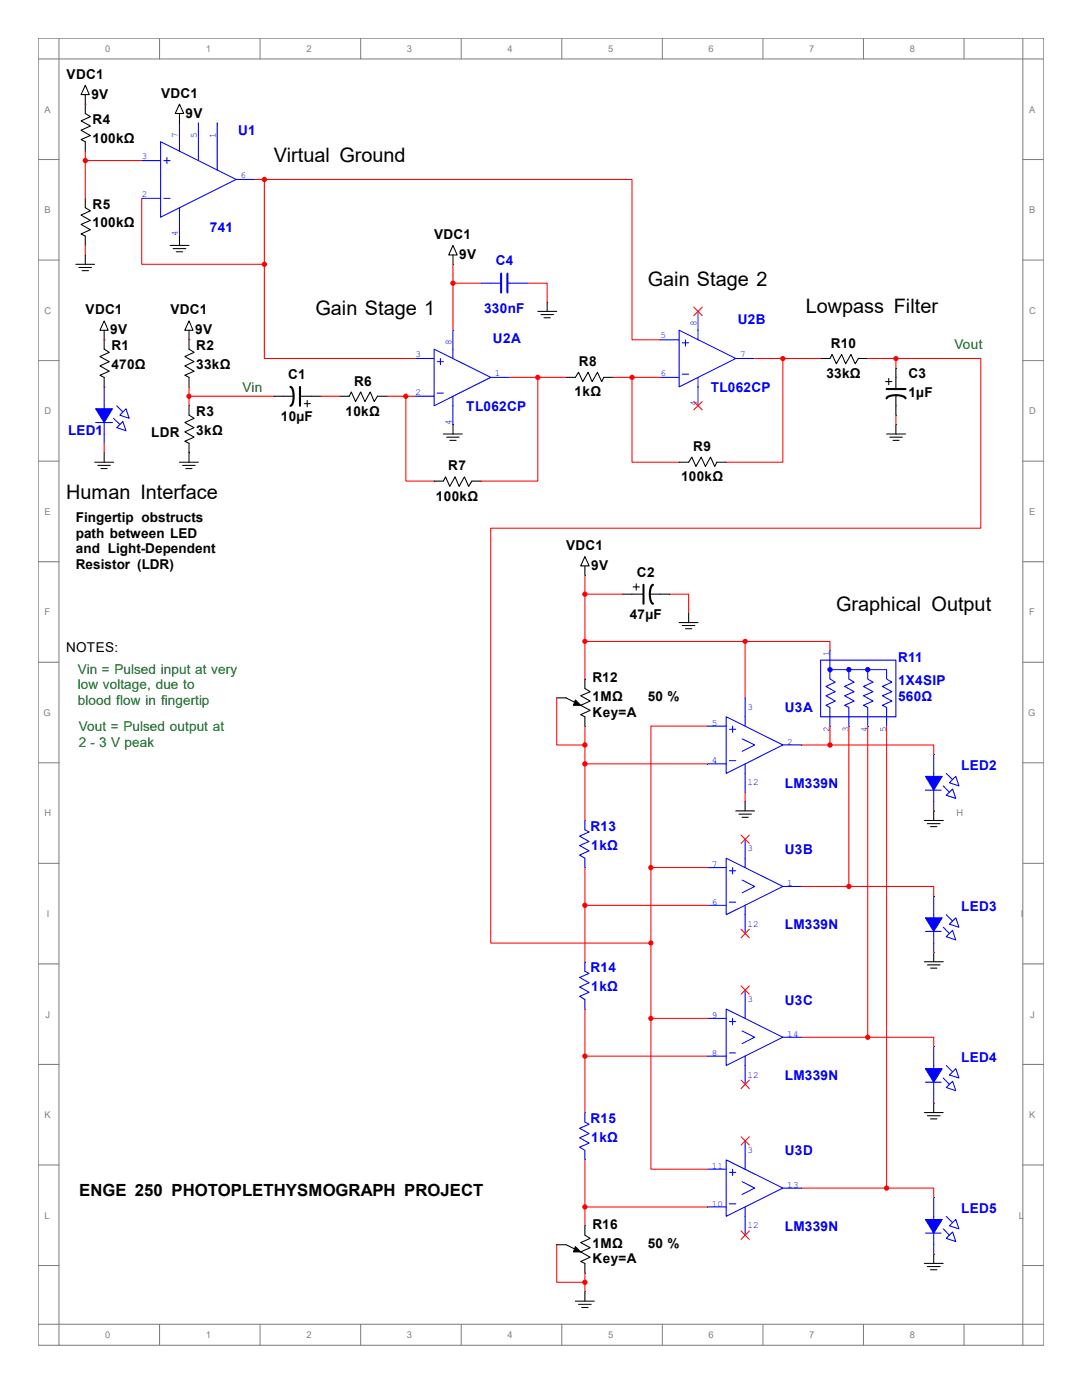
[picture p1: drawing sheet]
<svg xmlns="http://www.w3.org/2000/svg" width="216mm" height="279mm" viewBox="0 0 216 279" stroke-linecap="round" stroke-linejoin="round" font-family="sans-serif">
<g fill="none" stroke="#808080" stroke-width=".21">
<path d="M7.6 7.6h200.7v260.9h-200.7zM7.6 11.8h200.7M11.8 7.6v260.9M31.8 7.6v4.2M51.9 7.6v4.2M72 7.6v4.2M92 7.6v4.2M112.1 7.6v4.2M132.2 7.6v4.2M152.2 7.6v4.2M172.3 7.6v4.2M192.4 7.6v4.2"/>
<path d="M204.1 7.6v260.9M7.6 31.8h4.2M204.1 31.8h4.2M7.6 51.9h4.2M204.1 51.9h4.2M7.6 72h4.2M204.1 72h4.2M7.6 92h4.2M204.1 92h4.2M7.6 112.1h4.2M204.1 112.1h4.2M7.6 132.2h4.2"/>
<path d="M204.1 132.2h4.2M7.6 152.2h4.2M204.1 152.2h4.2M7.6 172.3h4.2M204.1 172.3h4.2M7.6 192.4h4.2M204.1 192.4h4.2M7.6 212.4h4.2M204.1 212.4h4.2M7.6 232.5h4.2M204.1 232.5h4.2M7.6 252.6h4.2"/>
<path d="M204.1 252.6h4.2M7.6 264.3h200.7M31.8 264.3v4.2M51.9 264.3v4.2M72 264.3v4.2M92 264.3v4.2M112.1 264.3v4.2M132.2 264.3v4.2M152.2 264.3v4.2M172.3 264.3v4.2M192.4 264.3v4.2"/>
</g>
<path d="M19.1 81.6h3.3l-1.6 2.7z" fill="#00f"/>
<path d="M19.1 81.6h3.3l-1.6 2.7zM19.1 84.3h3.3M20.8 81v5.6M22.6 83.5l1.3 1.2M23.3 85.3l1.2-1.2 .6 1.9zM23.3 81l1.2 1.2M25.1 81.6l.7 1.9-1.9-.7z" fill="none" stroke="#00f" stroke-width=".21"/>
<path d="M20.8 77.2v3.8" fill="none" stroke="#00f" stroke-width=".21"/>
<path d="M32 28.3l15.1 7.5-15.1 7.5zM32.7 32h1.3M32.7 39.6h1.3M33.3 31.4v1.3M35.8 28.3v1.9M39.6 28.3v3.7M43.3 28.3v5.7M35.8 41.4v1.9M20.8 86.6v1.9" fill="none" stroke="#00f" stroke-width=".21"/>
<path d="M20.8 64.1l.8 1.8h-1.7zM20.8 65.9v3.8l1 .6-1.9 .9 1.9 1-1.9 .8 1.9 1.1-1.9 .8 .9 .4v1.9M37.7 64.1l.8 1.8h-1.6zM37.7 65.9v3.8l1 .6-1.8 .9 1.8 1-1.8 .8 1.8 1.1-1.8 .8 .8 .4v1.9M18.9 92.2h3.7M19.5 92.9h2.5M20.2 93.5h1.2M20.8 90.4v1.8M35.8 92.2h3.8M36.4 92.9h2.5M37.1 93.5h1.2M37.7 81v1.8l1 .7-1.8 .8 1.8 1-1.8 .9 1.8 1-1.8 .9 .8 .4v3.7" fill="none" stroke="#000" stroke-width=".21"/>
<path d="M20.8 77.2h.1M20.8 67.8h.1M37.7 67.8h.1M20.8 88.5v1.9" fill="none" stroke="#f00" stroke-width=".21"/>
<path d="M28.3 32h3.7" fill="none" stroke="#00f" stroke-width=".21"/>
<path d="M28.3 39.6h3.7" fill="none" stroke="#00f" stroke-width=".21"/>
<path d="M35.8 43.3v3.8" fill="none" stroke="#00f" stroke-width=".21"/>
<path d="M35.8 24.5v3.8" fill="none" stroke="#00f" stroke-width=".21"/>
<path d="M47.1 35.8h3.8" fill="none" stroke="#00f" stroke-width=".21"/>
<path d="M39.6 24.5v3.8" fill="none" stroke="#00f" stroke-width=".21"/>
<path d="M43.3 24.5v3.8" fill="none" stroke="#00f" stroke-width=".21"/>
<path d="M17 20.8v1.8l1 .7-1.8 .8 1.8 1-1.8 .9 1.8 1.1-1.8 .8 .8 .4v1.9M17 39.6v1.8l1 .7-1.8 .8 1.8 1.1-1.8 .8 1.8 1-1.8 .9 .8 .4v1.9M15.1 52.7h3.8M15.7 53.4h2.5M16.4 54h1.3M17 50.9v1.8M34 49h3.7M34.5 49.6h2.6M35.2 50.2h1.2M35.8 47.1v1.9" fill="none" stroke="#000" stroke-width=".21"/>
<path d="M17 49v1.9" fill="none" stroke="#f00" stroke-width=".21"/>
<circle cx="17" cy="32.1" r=".43" fill="#f00"/>
<g fill="none" stroke="#f00" stroke-width=".21">
<path d="M17 20.8h.1M17 30.2v9.4M17 32h11.3"/>
<circle cx="17" cy="32.1" r=".43"/>
</g>
<path d="M17 17l.8 1.9h-1.6zM17 18.9v1.9M35.8 20.8l.9 1.8h-1.7zM35.8 22.6v1.9M54.6 79.1h4M59.9 79.1h4.2M61.3 79.9v1.3M60.7 80.6h1.2" fill="none" stroke="#000" stroke-width=".21"/>
<path d="M58 77.2a2.44 2.44 0 0 1 .6 2.5 1.3 1.3 0 0 1-.6 1.3M59.9 77.2v3.8" fill="none" stroke="#000" stroke-width=".42"/>
<path d="M86.6 69.7l11.3 5.6-11.3 5.7zM87.2 78.4h1.3M87.2 72.2h1.3M87.9 71.5v1.3M90.4 69.7v1.8M90.4 79.1v1.9" fill="none" stroke="#00f" stroke-width=".21"/>
<path d="M82.8 71.5h3.8" fill="none" stroke="#00f" stroke-width=".21"/>
<path d="M82.8 79.1h3.8" fill="none" stroke="#00f" stroke-width=".21"/>
<path d="M90.4 81v3.7" fill="none" stroke="#00f" stroke-width=".21"/>
<path d="M90.4 65.9v3.8" fill="none" stroke="#00f" stroke-width=".21"/>
<path d="M97.9 75.3h3.7M135.5 65.9l11.3 5.6-11.3 5.7zM136.1 74.7h1.3M136.1 68.4h1.3M136.8 67.8v1.2M139.3 65.9v1.9M139.3 75.3v1.9" fill="none" stroke="#00f" stroke-width=".21"/>
<path d="M90.4 49l.8 1.9h-1.7zM90.4 50.9v1.8M112.9 75.3h1.9l.6-1 .9 1.9 1-1.9 .9 1.9 1-1.9 .9 1.9 .4-.9h1.8M86.6 96h1.9l.4-.8 .8 1.9 1.1-1.9 .8 1.9 1.1-1.9 .8 1.9 .6-1.1h1.9M88.5 86.6h3.7M89.1 87.2h2.5M89.7 87.9h1.3M90.4 84.7v1.9" fill="none" stroke="#000" stroke-width=".21"/>
<path d="M131.7 67.8h3.8" fill="none" stroke="#00f" stroke-width=".21"/>
<path d="M131.7 75.3h3.8" fill="none" stroke="#00f" stroke-width=".21"/>
<path d="M139.3 77.2v3.8" fill="none" stroke="#00f" stroke-width=".21"/>
<path d="M138.4 80.1l1.7 1.7M140.1 80.1l-1.7 1.7" fill="none" stroke="#f00" stroke-width=".21"/>
<path d="M139.3 62.1v3.8" fill="none" stroke="#00f" stroke-width=".21"/>
<path d="M138.4 61.3l1.7 1.7M140.1 61.3l-1.7 1.7" fill="none" stroke="#f00" stroke-width=".21"/>
<path d="M146.8 71.5h3.8" fill="none" stroke="#00f" stroke-width=".21"/>
<path d="M67.8 79.1h1.9l.4-.9 .9 1.9 1-1.9 .8 1.9 1.1-1.9 .8 1.9 .6-1h1.9M163.7 71.5h1.9l.4-.8 .9 1.9 1-1.9 .8 1.9 1.1-1.9 .8 1.9 .7-1.1h1.8M176.7 76.2h1.3M177.3 75.5v1.3M178.8 73.4v4.2M178.8 78.9v3.9M135.5 92.2h1.9l.6-1 .9 1.9 1-1.9 .9 1.9 1-1.9 .8 1.9 .4-.9h1.9M176.9 86.6h3.8M177.5 87.2h2.5M178.2 87.9h1.2M178.8 84.7v1.9" fill="none" stroke="#000" stroke-width=".21"/>
<path d="M176.9 79.5a2.51 2.51 0 0 1 2.5-.6 1.38 1.38 0 0 1 1.3 .6M176.9 77.6h3.8" fill="none" stroke="#000" stroke-width=".42"/>
<path d="M64.1 79.1h3.7M178.8 82.8v1.9" fill="none" stroke="#f00" stroke-width=".21"/>
<circle cx="126.1" cy="75.3" r=".42" fill="#f00"/>
<g fill="none" stroke="#f00" stroke-width=".21">
<path d="M122.3 75.3h9.4M126.1 75.3v16.9h9.4"/>
<circle cx="126.1" cy="75.3" r=".42"/>
</g>
<circle cx="52.8" cy="52.7" r=".42" fill="#f00"/>
<g fill="none" stroke="#f00" stroke-width=".21">
<path d="M28.3 39.6v13.1h24.4v18.8h30.1"/>
<circle cx="52.8" cy="52.7" r=".42"/>
</g>
<circle cx="81" cy="79.1" r=".41" fill="#f00"/>
<g fill="none" stroke="#f00" stroke-width=".21">
<path d="M77.2 79.1h5.6M81 79.1v16.9h5.6"/>
<circle cx="81" cy="79.1" r=".41"/>
</g>
<circle cx="107.3" cy="75.3" r=".43" fill="#f00"/>
<g fill="none" stroke="#f00" stroke-width=".21">
<path d="M101.6 75.3h11.3M107.3 75.3v20.7h-11.3"/>
<circle cx="107.3" cy="75.3" r=".43"/>
</g>
<circle cx="37.7" cy="79.1" r=".41" fill="#f00"/>
<g fill="none" stroke="#f00" stroke-width=".21">
<path d="M37.7 77.2v3.8M37.7 79.1h16.9"/>
<circle cx="37.7" cy="79.1" r=".41"/>
</g>
<g fill="none" stroke="#000" stroke-width=".21">
<path d="M135.5 124.2h3.8M136.1 124.8h2.5M136.8 125.5h1.2M137.4 122.3v1.9M148.7 160v1.8M146.8 161.8h3.8M147.4 162.5h2.5M148.1 163.1h1.2M184.4 163.7h3.8M185 164.4h2.6M185.7 165h1.2M186.3 161.8v1.9"/>
<path d="M184.4 191.9h3.8M185 192.6h2.6M185.7 193.2h1.2M186.3 190.1v1.8M184.4 222h3.8M185 222.7h2.6M185.7 223.3h1.2M186.3 220.2v1.8M114.8 259.7h3.8M116.7 257.8v1.9M184.4 252.1h3.8M185 252.8h2.6"/>
<path d="M185.7 253.4h1.2M186.3 250.3v1.8M115.4 260.3h2.6M116.1 260.9h1.2"/>
</g>
<path d="M144.9 143l11.3 5.7-11.3 5.6zM145.5 151.8h1.3M145.5 145.5h1.3M146.2 144.9v1.3M148.1 147.4l2.5 1.3-2.5 1.2M148.7 143v1.9M148.7 152.4v1.9" fill="none" stroke="#00f" stroke-width=".21"/>
<path d="M141.2 144.9h3.7" fill="none" stroke="#00f" stroke-width=".21"/>
<path d="M141.2 152.4h3.7" fill="none" stroke="#00f" stroke-width=".21"/>
<path d="M148.7 139.3v3.7" fill="none" stroke="#00f" stroke-width=".21"/>
<path d="M156.2 148.7h3.8" fill="none" stroke="#00f" stroke-width=".21"/>
<path d="M148.7 154.3v3.8M144.9 171.3l11.3 5.6-11.3 5.6zM145.5 173.8h1.3M146.2 173.1v1.3M148.1 175.6l2.5 1.3-2.5 1.3M148.7 171.3v1.8M145.5 180h1.3M148.7 180.7v1.8" fill="none" stroke="#00f" stroke-width=".21"/>
<path d="M141.2 173.1h3.7" fill="none" stroke="#00f" stroke-width=".21"/>
<path d="M141.2 180.7h3.7" fill="none" stroke="#00f" stroke-width=".21"/>
<path d="M148.7 167.5v3.8" fill="none" stroke="#00f" stroke-width=".21"/>
<path d="M147.9 166.7l1.6 1.6M149.5 166.7l-1.6 1.6" fill="none" stroke="#f00" stroke-width=".21"/>
<path d="M156.2 176.9h3.8" fill="none" stroke="#00f" stroke-width=".21"/>
<path d="M148.7 182.5v3.8M144.9 201.4l11.3 5.6-11.3 5.6zM145.5 210.1h1.3M145.5 203.9h1.3M146.2 203.2v1.3M148.1 205.7l2.5 1.3-2.5 1.3M148.7 201.4v1.8M148.7 210.8v1.8" fill="none" stroke="#00f" stroke-width=".21"/>
<path d="M147.9 185.5l1.6 1.7M149.5 185.5l-1.6 1.7" fill="none" stroke="#f00" stroke-width=".21"/>
<path d="M141.2 203.2h3.7" fill="none" stroke="#00f" stroke-width=".21"/>
<path d="M141.2 210.8h3.7" fill="none" stroke="#00f" stroke-width=".21"/>
<path d="M148.7 197.6v3.8" fill="none" stroke="#00f" stroke-width=".21"/>
<path d="M147.9 196.8l1.6 1.6M149.5 196.8l-1.6 1.6" fill="none" stroke="#f00" stroke-width=".21"/>
<path d="M156.2 207h3.8" fill="none" stroke="#00f" stroke-width=".21"/>
<path d="M148.7 212.6v3.8M144.9 231.5l11.3 5.6-11.3 5.6zM145.5 234h1.3M146.2 233.3v1.3M148.1 235.8l2.5 1.3-2.5 1.3M148.7 231.5v1.8M145.5 240.2h1.3M148.7 240.9v1.8" fill="none" stroke="#00f" stroke-width=".21"/>
<path d="M147.9 215.6l1.6 1.7M149.5 215.6l-1.6 1.7" fill="none" stroke="#f00" stroke-width=".21"/>
<path d="M141.2 233.3h3.7" fill="none" stroke="#00f" stroke-width=".21"/>
<path d="M141.2 240.9h3.7" fill="none" stroke="#00f" stroke-width=".21"/>
<path d="M148.7 227.7v3.8" fill="none" stroke="#00f" stroke-width=".21"/>
<path d="M147.9 226.9l1.6 1.6M149.5 226.9l-1.6 1.6" fill="none" stroke="#f00" stroke-width=".21"/>
<path d="M156.2 237.1h3.8" fill="none" stroke="#00f" stroke-width=".21"/>
<path d="M148.7 242.7v3.8" fill="none" stroke="#00f" stroke-width=".21"/>
<path d="M147.9 245.7l1.6 1.7M149.5 245.7l-1.6 1.7" fill="none" stroke="#f00" stroke-width=".21"/>
<circle cx="129.9" cy="203.2" r=".42" fill="#f00"/>
<circle cx="129.9" cy="203.2" r=".42" fill="none" stroke="#f00" stroke-width=".21"/>
<circle cx="129.9" cy="173.1" r=".42" fill="#f00"/>
<circle cx="129.9" cy="173.1" r=".42" fill="none" stroke="#f00" stroke-width=".21"/>
<circle cx="165.6" cy="133.6" r=".42" fill="#00f"/>
<circle cx="165.6" cy="133.6" r=".42" fill="none" stroke="#00f" stroke-width=".21"/>
<circle cx="169.4" cy="133.6" r=".42" fill="#00f"/>
<circle cx="169.4" cy="133.6" r=".42" fill="none" stroke="#00f" stroke-width=".21"/>
<circle cx="173.1" cy="133.6" r=".42" fill="#00f"/>
<g fill="none" stroke="#00f" stroke-width=".21">
<path d="M163.7 131.7h15.1v11.3h-15.1zM165.6 133.6v1.9l1.1 .6-1.9 .9 1.9 1-1.9 .9 1.9 1-1.9 .9 .8 .4v1.8M165.6 131.7v1.9h11.3v1.9l1.1 .6-1.9 .9 1.9 1-1.9 .9 1.9 1-1.9 .9 .8 .4v1.8M169.4 133.6v1.9l1 .6-1.9 .9 1.9 1-1.9 .9 1.9 1-1.9 .9 .9 .4v1.8M173.1 133.6v1.9l1.1 .6-1.9 .9 1.9 1-1.9 .9 1.9 1-1.9 .9 .8 .4v1.8"/>
<circle cx="173.1" cy="133.6" r=".42"/>
</g>
<path d="M165.6 143v1.9" fill="none" stroke="#00f" stroke-width=".21"/>
<path d="M169.4 143v1.9" fill="none" stroke="#00f" stroke-width=".21"/>
<path d="M173.1 143v1.9" fill="none" stroke="#00f" stroke-width=".21"/>
<path d="M176.9 143v1.9" fill="none" stroke="#00f" stroke-width=".21"/>
<path d="M165.6 129.9v1.8" fill="none" stroke="#00f" stroke-width=".21"/>
<circle cx="148.7" cy="128" r=".41" fill="#f00"/>
<circle cx="148.7" cy="128" r=".41" fill="none" stroke="#f00" stroke-width=".21"/>
<path d="M184.7 154.9h3.3l-1.7 2.8z" fill="#00f"/>
<path d="M184.7 154.9h3.3l-1.7 2.8zM184.7 157.7h3.1M186.3 154.3v5.7M188.2 156.8l1.2 1.3M188.8 158.7l1.3-1.2 .6 1.8zM188.8 154.3l1.3 1.3M189.4 156.2l1.3-1.3 .6 1.9z" fill="none" stroke="#00f" stroke-width=".21"/>
<path d="M186.3 150.6v3.7" fill="none" stroke="#00f" stroke-width=".21"/>
<path d="M186.3 160v1.8" fill="none" stroke="#00f" stroke-width=".21"/>
<path d="M184.7 183.2h3.3l-1.7 2.7z" fill="#00f"/>
<path d="M184.7 183.2h3.3l-1.7 2.7zM184.7 185.9h3.1M186.3 182.5v5.7M188.2 185l1.2 1.3M188.8 186.9l1.3-1.2 .6 1.9zM188.8 182.5l1.3 1.3M189.4 184.4l1.3-1.2 .6 1.8z" fill="none" stroke="#00f" stroke-width=".21"/>
<path d="M186.3 178.8v3.7" fill="none" stroke="#00f" stroke-width=".21"/>
<path d="M186.3 188.2v1.9" fill="none" stroke="#00f" stroke-width=".21"/>
<path d="M184.7 213.3h3.3l-1.7 2.7z" fill="#00f"/>
<path d="M184.7 213.3h3.3l-1.7 2.7zM184.7 216h3.1M186.3 212.6v5.7M188.2 215.1l1.2 1.3M188.8 217l1.3-1.2 .6 1.9zM188.8 212.6l1.3 1.3M189.4 214.5l1.3-1.2 .6 1.8z" fill="none" stroke="#00f" stroke-width=".21"/>
<path d="M186.3 208.9v3.7" fill="none" stroke="#00f" stroke-width=".21"/>
<path d="M186.3 218.3v1.9" fill="none" stroke="#00f" stroke-width=".21"/>
<path d="M184.7 243.4h3.3l-1.7 2.7z" fill="#00f"/>
<path d="M184.7 243.4h3.3l-1.7 2.7zM184.7 246.1h3.1M186.3 242.7v5.7M188.2 245.2l1.2 1.3M188.8 247.1l1.3-1.2 .6 1.9zM188.8 242.7l1.3 1.3M189.4 244.6l1.3-1.2 .6 1.8z" fill="none" stroke="#00f" stroke-width=".21"/>
<path d="M186.3 239v3.7" fill="none" stroke="#00f" stroke-width=".21"/>
<path d="M186.3 248.4v1.9" fill="none" stroke="#00f" stroke-width=".21"/>
<circle cx="176.9" cy="237.1" r=".43" fill="#f00"/>
<circle cx="176.9" cy="237.1" r=".43" fill="none" stroke="#f00" stroke-width=".21"/>
<circle cx="173.1" cy="207" r=".42" fill="#f00"/>
<circle cx="173.1" cy="207" r=".42" fill="none" stroke="#f00" stroke-width=".21"/>
<circle cx="169.4" cy="176.9" r=".42" fill="#f00"/>
<circle cx="169.4" cy="176.9" r=".42" fill="none" stroke="#f00" stroke-width=".21"/>
<circle cx="165.6" cy="148.7" r=".42" fill="#f00"/>
<circle cx="165.6" cy="148.7" r=".42" fill="none" stroke="#f00" stroke-width=".21"/>
<path d="M111.1 139.3h1.8l3 1.5M114.8 139.7l1.1 1.1h-1.5zM116.7 135.5v1.9l1.1 .6-1.9 .9 1.9 1-1.9 .9 1.9 1-1.9 .8 .8 .4v1.9" fill="none" stroke="#000" stroke-width=".21"/>
<path d="M114.8 139.7l1.1 1.1h-1.5z" fill="#000"/>
<path d="M116.7 165.6l.9 .4-1.9 .9 1.9 1-1.9 .8 1.9 1.1-1.9 .8 1 .7" fill="none" stroke="#00f" stroke-width=".21"/>
<path d="M116.7 163.7v1.9" fill="none" stroke="#00f" stroke-width=".21"/>
<path d="M116.7 171.3v1.8M116.7 193.8l.9 .5-1.9 .8 1.9 1-1.9 .9 1.9 1-1.9 .8 1 .7" fill="none" stroke="#00f" stroke-width=".21"/>
<path d="M116.7 191.9v1.9" fill="none" stroke="#00f" stroke-width=".21"/>
<path d="M116.7 199.5v1.9M116.7 223.9l.9 .5-1.9 .8 1.9 1-1.9 .9 1.9 1-1.9 .8 1 .7" fill="none" stroke="#00f" stroke-width=".21"/>
<path d="M116.7 222v1.9" fill="none" stroke="#00f" stroke-width=".21"/>
<path d="M116.7 229.6v1.9" fill="none" stroke="#00f" stroke-width=".21"/>
<path d="M111.1 248.4h1.8l3 1.5M114.8 248.8l1.1 1.1h-1.5zM116.7 244.6v1.9l1.1 .6-1.9 .9 1.9 1-1.9 .9 1.9 1-1.9 .9 .8 .3v1.9" fill="none" stroke="#000" stroke-width=".21"/>
<path d="M114.8 248.8l1.1 1.1h-1.5z" fill="#000"/>
<circle cx="116.7" cy="210.8" r=".43" fill="#f00"/>
<circle cx="116.7" cy="210.8" r=".43" fill="none" stroke="#f00" stroke-width=".21"/>
<circle cx="116.7" cy="180.7" r=".43" fill="#f00"/>
<circle cx="116.7" cy="180.7" r=".43" fill="none" stroke="#f00" stroke-width=".21"/>
<circle cx="116.7" cy="152.4" r=".43" fill="#f00"/>
<g fill="none" stroke="#f00" stroke-width=".21">
<path d="M165.6 129.9v-1.9h-16.9v11.3M141.2 144.9h-11.3v28.2h11.3M141.2 152.4h-24.5v11.3M148.7 158.1v1.9M160 148.7h5.6M165.6 148.7h20.7v1.9M165.6 144.9v3.8M169.4 144.9v32M173.1 144.9v62.1M176.9 144.9v92.2M116.7 173.1v18.8M160 176.9h9.4"/>
<path d="M169.4 176.9h16.9v1.9M186.3 161.8h.1M116.7 180.7h24.5M186.3 190.1h.1M116.7 201.4v20.6M116.7 210.8h24.5M141.2 203.2h-11.3v30.1h11.3M160 207h13.1M173.1 207h13.2v1.9M160 237.1h16.9M176.9 237.1h9.4v1.9M186.3 220.2h.1"/>
<path d="M186.3 250.3h.1"/>
<circle cx="116.7" cy="152.4" r=".43"/>
</g>
<path d="M97.9 56.5h2.1M101.3 56.5h.3" fill="none" stroke="#00f" stroke-width=".21"/>
<path d="M100 54.6v3.8M101.3 54.6v3.8" fill="none" stroke="#00f" stroke-width=".42"/>
<path d="M96 56.5h1.9" fill="none" stroke="#00f" stroke-width=".21"/>
<path d="M101.6 56.5h3.8" fill="none" stroke="#00f" stroke-width=".21"/>
<circle cx="90.4" cy="56.5" r=".43" fill="#f00"/>
<g fill="none" stroke="#f00" stroke-width=".21">
<path d="M90.4 52.7v13.2M90.4 56.5h5.6M105.4 56.5h3.8v3.8"/>
<circle cx="90.4" cy="56.5" r=".43"/>
</g>
<path d="M107.3 62.1h3.8M107.9 62.8h2.5M108.5 63.4h1.3M109.2 60.3v1.8" fill="none" stroke="#000" stroke-width=".21"/>
<circle cx="52.8" cy="35.8" r=".42" fill="#f00"/>
<g fill="none" stroke="#f00" stroke-width=".21">
<path d="M50.9 35.8h1.8M52.7 35.8h73.4v32h5.6M52.7 35.8v16.9"/>
<circle cx="52.8" cy="35.8" r=".42"/>
</g>
<path d="M116.7 111.1l.9 1.8h-1.7zM116.7 112.9v1.9" fill="none" stroke="#000" stroke-width=".21"/>
<circle cx="116.7" cy="128" r=".42" fill="#f00"/>
<g fill="none" stroke="#f00" stroke-width=".21">
<path d="M148.7 128h-32v7.5"/>
<circle cx="116.7" cy="128" r=".42"/>
</g>
<circle cx="116.7" cy="148.7" r=".43" fill="#f00"/>
<g fill="none" stroke="#f00" stroke-width=".21">
<path d="M111.1 139.3v9.4h5.6M116.7 144.9v7.5"/>
<circle cx="116.7" cy="148.7" r=".43"/>
</g>
<circle cx="116.7" cy="240.9" r=".43" fill="#f00"/>
<g fill="none" stroke="#f00" stroke-width=".21">
<path d="M116.7 231.5v13.1M116.7 240.9h24.5"/>
<circle cx="116.7" cy="240.9" r=".43"/>
</g>
<circle cx="116.7" cy="255.9" r=".43" fill="#f00"/>
<g fill="none" stroke="#f00" stroke-width=".21">
<path d="M111.1 248.4v7.5h5.6M116.7 254v3.8"/>
<circle cx="116.7" cy="255.9" r=".43"/>
</g>
<circle cx="129.9" cy="188.2" r=".42" fill="#f00"/>
<g fill="none" stroke="#f00" stroke-width=".21">
<path d="M129.9 173.1v30.1"/>
<circle cx="129.9" cy="188.2" r=".42"/>
</g>
<circle cx="178.8" cy="71.6" r=".41" fill="#f00"/>
<g fill="none" stroke="#f00" stroke-width=".21">
<path d="M173.1 71.5h5.7M178.8 71.5h16.9v33.9h-97.8v82.8h32M178.8 71.5v1.9"/>
<circle cx="178.8" cy="71.6" r=".41"/>
</g>
<circle cx="156.2" cy="71.6" r=".41" fill="#f00"/>
<g fill="none" stroke="#f00" stroke-width=".21">
<path d="M150.6 71.5h13.1M156.2 71.5v20.7h-11.3M133.6 118.6h3.8v3.7"/>
<circle cx="156.2" cy="71.6" r=".41"/>
</g>
<path d="M124.2 118.6h4.2M126.3 117.1h1.3M127 116.5v1.3M129.7 118.6h3.9" fill="none" stroke="#000" stroke-width=".21"/>
<path d="M128.4 116.7v3.8M130.3 116.7a2.51 2.51 0 0 0-.6 2.5 1.38 1.38 0 0 0 .6 1.3" fill="none" stroke="#000" stroke-width=".42"/>
<circle cx="116.7" cy="118.6" r=".43" fill="#f00"/>
<g fill="none" stroke="#f00" stroke-width=".21">
<path d="M116.7 114.8v13.2M116.7 118.6h7.5"/>
<circle cx="116.7" cy="118.6" r=".43"/>
</g>
<g font-size="4">
<text x="54.7" y="32.3">Virtual Ground</text>
<text x="129.2" y="57">Gain Stage 2</text>
<text x="62.9" y="62.9">Gain Stage 1</text>
<text x="160.8" y="62.4">Lowpass Filter</text>
<text x="13.2" y="99.7">Human Interface</text>
<text x="166.8" y="122">Graphical Output</text>
</g>
<text font-size="3.3" x="15.8" y="238.7">ENGE 250 PHOTOPLETHYSMOGRAPH PROJECT</text>
<g font-size="2.7">
<text x="13.3" y="15.7">VDC1</text>
<text x="18.2" y="19.7">9V</text>
<text x="32.1" y="19.5">VDC1</text>
<text x="37" y="23.5">9V</text>
<text x="18.5" y="24.7">R4</text>
<text x="18.5" y="28.4">100kΩ</text>
<text x="18.5" y="41.7">R5</text>
<text x="18.5" y="45.4">100kΩ</text>
<text x="86.6" y="47.7">VDC1</text>
<text x="91.7" y="51.7">9V</text>
<text x="17.1" y="62.7">VDC1</text>
<text x="34" y="62.7">VDC1</text>
<text x="22" y="66.7">9V</text>
<text x="22.2" y="69.8">R1</text>
<text x="38.9" y="66.7">9V</text>
<text x="39.2" y="69.8">R2</text>
<text x="165.8" y="69.4">R10</text>
<text x="22.2" y="73.6">470Ω</text>
<text x="39.2" y="73.6">33kΩ</text>
<text x="57.5" y="75.7">C1</text>
<text x="70.7" y="77">R6</text>
<text x="115.5" y="73">R8</text>
<text x="164.9" y="75.5">33kΩ</text>
<text x="181.3" y="75.5">C3</text>
<text x="39.2" y="83">R3</text>
<text x="69" y="83">10kΩ</text>
<text x="114.6" y="79">1kΩ</text>
<text x="181.3" y="79.2">1µF</text>
<text x="30.1" y="87.2">LDR</text>
<text x="39.2" y="86.8">3kΩ</text>
<text x="56" y="84.1">10µF</text>
<text x="138.3" y="89.9">R9</text>
<text x="89.5" y="93.9">R7</text>
<text x="135.9" y="96">100kΩ</text>
<text x="87" y="99.9">100kΩ</text>
<text x="15.1" y="104.1">Fingertip obstructs</text>
<text x="15.1" y="107.3">path between LED</text>
<text x="15.1" y="110.4">and Light-Dependent</text>
<text x="15.1" y="113.5">Resistor (LDR)</text>
<text x="112.9" y="109.8">VDC1</text>
<text x="118" y="113.7">9V</text>
<text x="127.1" y="115.2">C2</text>
<text x="125.6" y="123.6">47µF</text>
<text x="13.2" y="130">NOTES:</text>
<text x="118.2" y="136.1">R12</text>
<text x="118.2" y="139.9">1MΩ</text>
<text x="118.2" y="143">Key=A</text>
<text x="129.2" y="139.9">50 %</text>
<text x="118.2" y="245.2">R16</text>
<text x="118.2" y="249">1MΩ</text>
<text x="129.2" y="249">50 %</text>
<text x="118.2" y="252.1">Key=A</text>
</g>
<g font-size="2.7" fill="#00f">
<text x="47.5" y="27">U1</text>
<text x="41.9" y="46.2">741</text>
<text x="98.9" y="52.9">C4</text>
<text x="96.6" y="62.5">330nF</text>
<text x="147.2" y="64.6">U2B</text>
<text x="98.3" y="68.4">U2A</text>
<text x="93" y="82">TL062CP</text>
<text x="141.8" y="78.2">TL062CP</text>
<text x="13.6" y="86.8">LED1</text>
<text x="179.2" y="132.1">R11</text>
<text x="179.2" y="136.7">1X4SIP</text>
<text x="156.6" y="142.2">U3A</text>
<text x="179.2" y="139.9">560Ω</text>
<text x="191.8" y="153.7">LED2</text>
<text x="156.6" y="157.2">LM339N</text>
<text x="117.9" y="165.8">R13</text>
<text x="118" y="169.5">1kΩ</text>
<text x="156.6" y="170.4">U3B</text>
<text x="156.6" y="185.5">LM339N</text>
<text x="191.8" y="181.9">LED3</text>
<text x="117.9" y="194">R14</text>
<text x="118" y="197.8">1kΩ</text>
<text x="156.6" y="200.5">U3C</text>
<text x="156.6" y="215.6">LM339N</text>
<text x="191.8" y="212">LED4</text>
<text x="117.9" y="224.1">R15</text>
<text x="118" y="227.9">1kΩ</text>
<text x="156.6" y="230.6">U3D</text>
<text x="156.6" y="245.7">LM339N</text>
<text x="191.8" y="242.1">LED5</text>
</g>
<g font-size="2.7" fill="#008000">
<text x="190.5" y="69.6">Vout</text>
<text x="48.4" y="78.2">Vin</text>
<text x="15.5" y="134.5">Vin = Pulsed input at very</text>
<text x="15.5" y="137.6">low voltage, due to</text>
<text x="15.5" y="140.7">blood flow in fingertip</text>
<text x="15.7" y="145.9">Vout = Pulsed output at</text>
<text x="15.7" y="149.1">2 - 3 V peak</text>
</g>
<g font-size="1.9" fill="#808080">
<text x="21" y="10.4">0</text>
<text x="41.1" y="10.4">1</text>
<text x="61.1" y="10.4">2</text>
<text x="81.2" y="10.4">3</text>
<text x="101.3" y="10.4">4</text>
<text x="121.3" y="10.4">5</text>
<text x="141.4" y="10.4">6</text>
<text x="161.5" y="10.4">7</text>
<text x="181.5" y="10.4">8</text>
<text x="8.9" y="22.5">A</text>
<text x="205.4" y="22.5">A</text>
<text x="8.9" y="42.5">B</text>
<text x="205.4" y="42.5">B</text>
<text x="8.9" y="62.6">C</text>
<text x="205.4" y="62.6">C</text>
<text x="8.9" y="82.7">D</text>
<text x="205.4" y="82.7">D</text>
<text x="8.9" y="102.7">E</text>
<text x="205.4" y="102.7">E</text>
<text x="8.9" y="122.8">F</text>
<text x="205.4" y="122.8">F</text>
<text x="8.7" y="142.9">G</text>
<text x="205.1" y="142.9">G</text>
<text x="8.9" y="162.9">H</text>
<text x="190.9" y="162.9">H</text>
<text x="9.3" y="183">I</text>
<text x="203.7" y="183">I</text>
<text x="9.1" y="203.1">J</text>
<text x="205.6" y="203.1">J</text>
<text x="8.9" y="223.1">K</text>
<text x="205.4" y="223.1">K</text>
<text x="8.9" y="243.2">L</text>
<text x="203.3" y="243.2">L</text>
<text x="21" y="267">0</text>
<text x="41.1" y="267">1</text>
<text x="61.1" y="267">2</text>
<text x="81.2" y="267">3</text>
<text x="101.3" y="267">4</text>
<text x="121.3" y="267">5</text>
<text x="141.4" y="267">6</text>
<text x="161.5" y="267">7</text>
<text x="181.5" y="267">8</text>
</g>
<g font-size="1.9" fill="#00f">
<text x="35.5" y="27.5" transform="rotate(-90 35.5 27.5)">7</text>
<text x="39.3" y="27.5" transform="rotate(-90 39.3 27.5)">5</text>
<text x="43.1" y="27.5" transform="rotate(-90 43.1 27.5)">1</text>
<text x="28.3" y="31.8">3</text>
<text x="48" y="35.5">6</text>
<text x="28.3" y="39.3">2</text>
<text x="35.5" y="47.1" transform="rotate(-90 35.5 47.1)">4</text>
<text x="139" y="65.1" transform="rotate(-90 139 65.1)">8</text>
<text x="82.9" y="71.2">3</text>
<text x="90.1" y="68.9" transform="rotate(-90 90.1 68.9)">8</text>
<text x="131.8" y="67.5">5</text>
<text x="147.7" y="71.2">7</text>
<text x="98.8" y="75">1</text>
<text x="131.8" y="75">6</text>
<text x="82.9" y="78.8">2</text>
<text x="139" y="81" transform="rotate(-90 139 81)">4</text>
<text x="90.1" y="84.8" transform="rotate(-90 90.1 84.8)">4</text>
<text x="165.5" y="130.9" transform="rotate(-90 165.5 130.9)">1</text>
<text x="149.1" y="141.7">3</text>
<text x="142" y="144.8">5</text>
<text x="157.1" y="148.6">2</text>
<text x="165.5" y="146" transform="rotate(-90 165.5 146)">2</text>
<text x="169.3" y="146" transform="rotate(-90 169.3 146)">3</text>
<text x="173.1" y="146" transform="rotate(-90 173.1 146)">4</text>
<text x="176.8" y="146" transform="rotate(-90 176.8 146)">5</text>
<text x="142" y="152.4">4</text>
<text x="149.1" y="156.8">12</text>
<text x="142" y="173.1">7</text>
<text x="149.1" y="169.9">3</text>
<text x="157.1" y="176.8">1</text>
<text x="142" y="180.6">6</text>
<text x="149.1" y="185">12</text>
<text x="142" y="203.2">9</text>
<text x="149.1" y="200">3</text>
<text x="157.1" y="206.9">14</text>
<text x="142" y="210.7">8</text>
<text x="149.1" y="215.1">12</text>
<text x="142" y="233.3">11</text>
<text x="149.1" y="230.1">3</text>
<text x="157.1" y="237">13</text>
<text x="142" y="240.8">10</text>
<text x="149.1" y="245.2">12</text>
</g>
</svg>
